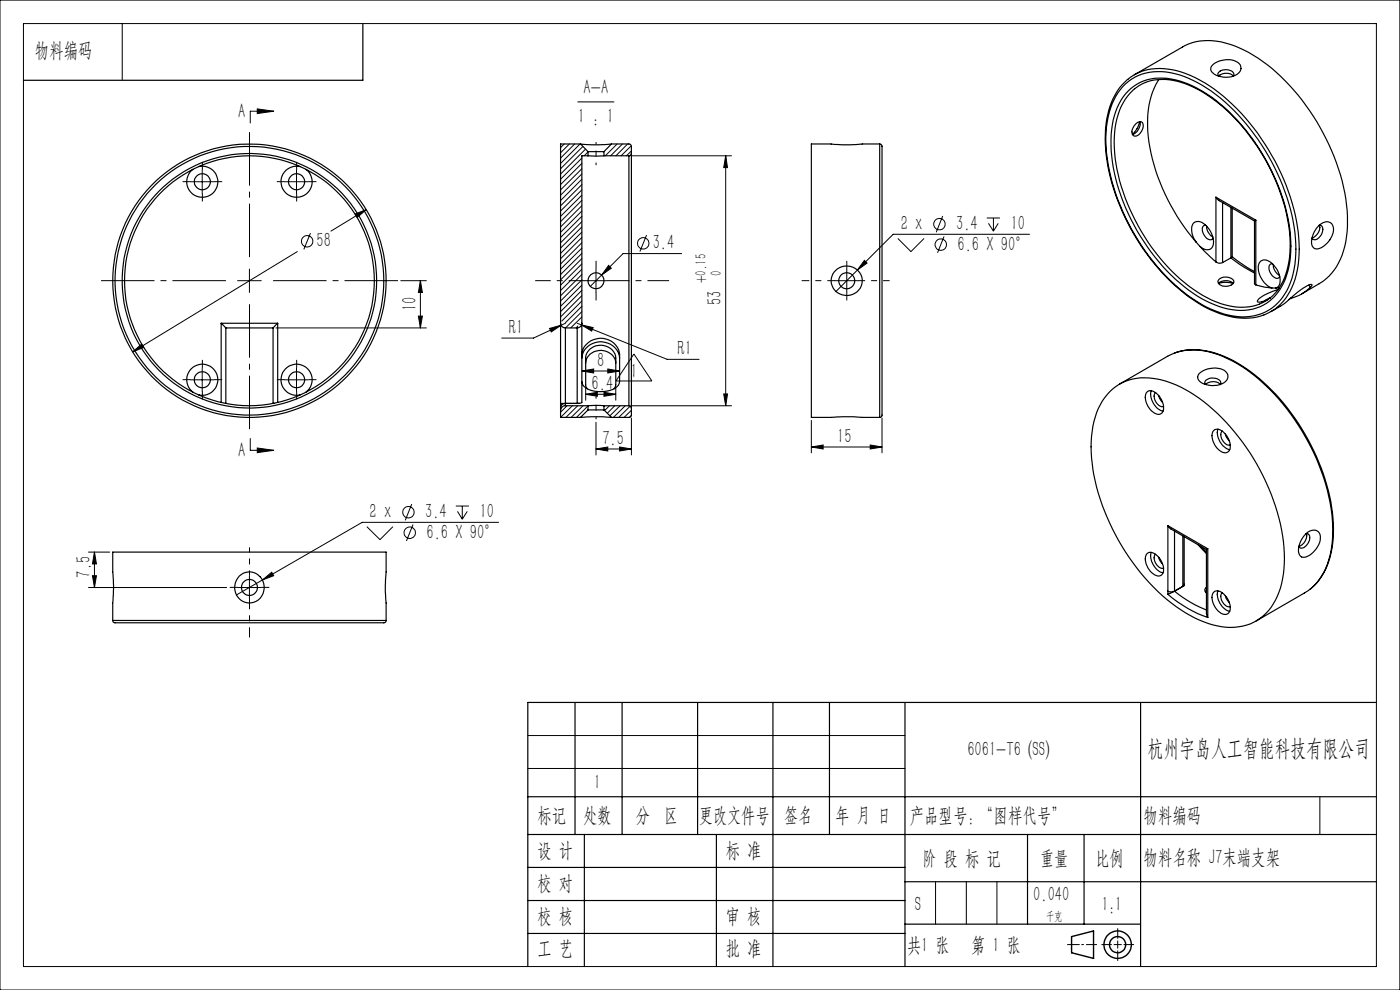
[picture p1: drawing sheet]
<svg xmlns="http://www.w3.org/2000/svg" width="297mm" height="210mm" viewBox="0 0 297 210" stroke-linecap="round" stroke-linejoin="round" font-family="sans-serif">
<g fill="none" stroke="#000" stroke-width=".25">
<path d="M77 5v12h-72M238.2 18.3a10.8 10.8 0 0 1 11-2.7 30.4 30.4 0 0 1 15.2 10.7 44.1 44.1 0 0 1 10.5 26.5 16 16 0 0 1-3.9 11.5 11 11 0 0 1-11.1 2.4 31.4 31.4 0 0 1-15.2-11.2 44.9 44.9 0 0 1-10.1-25.4 17.1 17.1 0 0 1 3.6-11.8zM239.3 16.8a13.9 13.9 0 0 0-4.7 9.5 37.7 37.7 0 0 0 4.7 21 42 42 0 0 0 16.6 18 15.9 15.9 0 0 0 11.5 1.8l.7-.3M239.3 16.8a11.2 11.2 0 0 1 10.4-1.8 29.9 29.9 0 0 1 13.6 9 46.6 46.6 0 0 1 12.2 26.5 19.4 19.4 0 0 1-2.7 12.7 10.4 10.4 0 0 1-4.7 3.6M239.3 19.3a10.5 10.5 0 0 1 11-2.1 28.7 28.7 0 0 1 13 9.2 42.9 42.9 0 0 1 10.5 24.7 16.2 16.2 0 0 1-3.3 11.7 10.2 10.2 0 0 1-10.7 2.6 30.1 30.1 0 0 1-14.9-11 41.7 41.7 0 0 1-9.2-23.7 15.6 15.6 0 0 1 3.6-11.4zM240.6 15.9l10.3-5.9a12.6 12.6 0 0 1 11-.3 34.9 34.9 0 0 1 15.1 12.6 45 45 0 0 1 8.9 23.4 17.6 17.6 0 0 1-3.4 12.3l-1.8 1.6-4.6 2.8M245.9 16.9a18.1 18.1 0 0 0-2.3 12.1 42.6 42.6 0 0 0 10.1 22.3M257.1 13.9a4.7 4.7 0 0 1 5.8-.4 1.52 1.52 0 0 1-.8 2.4 4.7 4.7 0 0 1-5-.6 1.04 1.04 0 0 1 0-1.4zM261.6 16.1a2.28 2.28 0 0 0-3.1 0 .9 .9 0 0 1 .9-1.3 1.78 1.78 0 0 1 2.4 1l-.2 .4M42.1 35.3a3.3 3.3 0 0 1 4.1 3.7 3.3 3.3 0 0 1-5 2.4 3.3 3.3 0 0 1-.3-5.5M63.7 35.3a3.3 3.3 0 0 0-4 3.7 3.3 3.3 0 0 0 4.9 2.4 3.3 3.3 0 0 0 .3-5.5M123.2 30.5a30.1 30.1 0 0 0 6.5 0"/>
<path d="M123.2 30.5l1.5 1.7M123.2 30.5h-4.3v55.9M124.7 32.2h3.4M124.7 33h3.4M124.7 33h-1.3v52.4l-.5 .2M124.7 32.2v.8M128.1 32.2v.8M128.1 33h5.3M129.7 30.5l3.9 .1 .3 .5v1.5M129.7 30.5l-1.6 1.7M133.4 33v53.1M133.9 32.6l-.1 .3-.4 .1"/>
<path d="M133.9 32.6v54M186.6 30.5l.4 .2 .1 .3v57.2l-.2 .3h-.3M186.6 30.5h-3.7a30.8 30.8 0 0 1-6.6 0h-4.2v58l6.6-.1 7.9 .1M186.6 30.5v58M240.3 28.5a5.1 5.1 0 0 0 1.5-2.7 2.35 2.35 0 0 1-1.6 2.7M240.9 26.3a1 1 0 0 1 1.5-.3 2.21 2.21 0 0 1-1.7 2.9 1.1 1.1 0 0 1-.4-1.7zM177 57.7a3.2 3.2 0 0 1 4.7-.6 3.2 3.2 0 0 1 .1 4.8 3.2 3.2 0 0 1-4.3 .1 3.2 3.2 0 0 1-.5-4.3zM253.7 51.3l.9 1M253.7 51.3a3.6 3.6 0 0 1-.4-4 1.83 1.83 0 0 1 2.4 .4 4.7 4.7 0 0 1 1.6 4.5 1.46 1.46 0 0 1-2.4 .3l-.3-.2M254.6 52.3l3.4 3.3M255.8 47.8a.83 .83 0 0 0-.7 1.3 1.84 1.84 0 0 0 2 1.7l.3-.3M256 48a2.55 2.55 0 0 0 1.3 2.2"/>
<path d="M258 55.6l.8 .2 .6-.1M258 41.8l.7 .8 7.4 4.3M258 41.8l8.4 4.9M258 41.8v13.8M258.6 59.2a2.3 2.3 0 0 1 3.1 .3 1.09 1.09 0 0 1-1.2 1.2 1.44 1.44 0 0 1-2.1-1.2zM259.4 43v12.7M261.1 54.7l1.8 1.3 3.2 1.9M261.1 54.7l-1.7 1M261.1 44v10.7M261.4 54.5l3 2.1 1.7 1M261.4 44.2v10.3l-.3 .2M266.1 46.9v13.3l.3 .2"/>
<path d="M266.4 46.7l-.3 .2M266.4 46.7v13.7M269.9 55.9a.87 .87 0 0 0-.7 1.3 1.91 1.91 0 0 0 2 1.8l.3-.3M270.1 56.1a2.65 2.65 0 0 0 1.3 2.3M279.5 48.1a1.93 1.93 0 0 1 3.2-.4 4 4 0 0 1-2 4.6l-.3 .2a1.29 1.29 0 0 1-1.6 .2 1.29 1.29 0 0 1-.6-1.5l.5-1.8zM279.9 47.8a.94 .94 0 0 1 .6 1.4 1.74 1.74 0 0 1-2 1.6l-.2-.3a2.31 2.31 0 0 0 1.6-2.7M46.9 68.6l1 1M46.9 68.6v16.8M46.9 68.6h12M47.9 69.6v16M47.9 69.6h10M57.9 69.6v16"/>
<path d="M58.9 68.6l-1 1M58.9 68.6v16.8M118.9 68.6a1.02 1.02 0 0 0 1 1M119.9 69.6h2.5M119.9 69.6v16M122.4 69.6v16M123.4 75.2a4 4 0 0 1 4.4-3.4 4 4 0 0 1 3.6 4.3v3.5a2.78 2.78 0 0 1-.5 2.4 6.2 6.2 0 0 1-7-.1l-.5-1M123.4 68.6a.96 .96 0 0 1-1 1M123.4 76a4 4 0 0 1 4-3.5 4 4 0 0 1 4 3.5M124.2 77a3.3 3.3 0 0 1 2.4-2.6 3.3 3.3 0 0 1 3.3 .9 2.47 2.47 0 0 1 .7 1.7M249.2 74.9a15.3 15.3 0 0 1 12.2 1.5 41.9 41.9 0 0 1 17.3 19.2 35.8 35.8 0 0 1 3.9 20.7 13.9 13.9 0 0 1-4.5 8.6M254.5 79.2a4.8 4.8 0 0 1 5.5-.4 1.51 1.51 0 0 1 .4 1.6 1.51 1.51 0 0 1-1.2 1 4.6 4.6 0 0 1-5-.8 1.07 1.07 0 0 1 .3-1.4z"/>
<path d="M258.5 60.1l1.6-.2 1.5 .2M261.6 60.1a2.4 2.4 0 0 0-3.1 0M266.4 60.4l1.7 .5 1.7 .2M269.5 63.2a10.3 10.3 0 0 1-9.7 1.5 29.3 29.3 0 0 1-13.8-10 41.4 41.4 0 0 1-9.6-24.5 14.9 14.9 0 0 1 3.9-11 9.9 9.9 0 0 1 10.3-1.7 30.9 30.9 0 0 1 14.5 11.4 41 41 0 0 1 8.6 23.1 14.9 14.9 0 0 1-3.7 10.7l-.6 .5M269.5 63.1l-1.2 .7M269.8 61.1h.9M269.8 61.1a4.8 4.8 0 0 1-2.7-5.1 1.42 1.42 0 0 1 2.3-.5 4.5 4.5 0 0 1 1.9 5.1l-.6 .5M271.1 61.4a8.8 8.8 0 0 0-4.3 2.4v.3h.5l1.8-.6M271.4 61.1h-.7M273.9 63.1l.1 .2M274 63.3l-.3 .1M277.7 60.5l.3 .5"/>
<path d="M278 61l.3-.6a5 5 0 0 0-3.1 1.6l-2.6 2.3-3 1.8M278 61a9.6 9.6 0 0 1-4 2.3M40.9 83.2a3.3 3.3 0 0 1 .3-5.5 3.3 3.3 0 0 1 4.9 2.3 3.3 3.3 0 0 1-4 3.7M57.9 85.6h.1M64.9 83.2a3.3 3.3 0 0 0-.3-5.5 3.3 3.3 0 0 0-4.9 2.3 3.3 3.3 0 0 0 4 3.7M118.9 86.4v.7M118.9 85.6h1M118.9 87.1v1.4h4.3M119.9 85.6v.5M119.9 85.6a.95 .95 0 0 0-1 .8M119.9 86.1a1.02 1.02 0 0 0-1 1M119.9 85.6h.1"/>
<path d="M119.9 86.1h4.8M119.9 85.6h2.5M122.4 85.6h.5M122.4 85.6h.1M123.2 88.5l2.3-.1 4.2 .1M124.6 82.5a1.55 1.55 0 0 1-.4-1.5v-4.2a3.2 3.2 0 0 1 2.2-3.5 3.2 3.2 0 0 1 3.8 1.4 5.9 5.9 0 0 1 .4 3.6v3.3l-.3 .9M124.7 87h3.4M124.7 86.1h3.4M124.7 87l-1.5 1.5M124.7 86.1v.9M128.1 87l1.6 1.5M128.1 86.1v.9"/>
<path d="M128.1 86.1h5.3M133.4 86.1h.3l.2 .5M133.9 86.6v1.4l-.2 .5h-4M235.4 83.1a11.1 11.1 0 0 1 11.2-2.5 31.4 31.4 0 0 1 15.3 11.1 44.6 44.6 0 0 1 10.6 26.8 16.3 16.3 0 0 1-3.9 11.6 11.1 11.1 0 0 1-11.2 2.5 32.1 32.1 0 0 1-15.4-11 47 47 0 0 1-10.4-24.5 19.1 19.1 0 0 1 2.7-12.7zM237.5 81.5l10.2-5.9a12.9 12.9 0 0 1 11.1-.3 35.8 35.8 0 0 1 15.9 13.8 44 44 0 0 1 8.1 23.4 17.4 17.4 0 0 1-3.4 11.1l-1.2 1.1-1.3 1-10.4 6M243.3 83.1a1.71 1.71 0 0 1 2.5 .8 3.2 3.2 0 0 1 .7 3.7 2.01 2.01 0 0 1-2.7-1.1 2.93 2.93 0 0 1-.5-3.4zM244.2 82.9a3.8 3.8 0 0 0 2.5 4.3M245.1 83.3a2.02 2.02 0 0 0 1.7 2.9M245.8 83.9l.3 .8 .5 .6M257.5 91.3a1.5 1.5 0 0 1 2.1 .4 3.3 3.3 0 0 1 1 4.1 1.74 1.74 0 0 1-2.4-.8 3.2 3.2 0 0 1-.7-3.7zM258.4 91a3.8 3.8 0 0 0 2.5 4.4M258.9 81.6a2.33 2.33 0 0 0-3.2 0 .85 .85 0 0 1 .8-1.3 1.89 1.89 0 0 1 2.5 .8l-.2 .5"/>
<path d="M259.3 91.4a2.01 2.01 0 0 0 1.6 3h.1M260 92.1l.1 .5 .7 .9M243.3 117.4a1.56 1.56 0 0 1 2.2 .5 3.3 3.3 0 0 1 1 4 2.01 2.01 0 0 1-2.7-1.1 2.93 2.93 0 0 1-.5-3.4zM244.2 117.2a3.8 3.8 0 0 0 2.5 4.3M245.1 117.6a2.02 2.02 0 0 0 1.7 2.9M245.8 118.2l.3 .8 .5 .7M247.8 111.5l.6 .7 7.5 4.4M247.8 111.5l8.4 4.9M247.8 111.5v14.6M249.2 112.7v12.7M250.9 113.7v10.7M251.2 113.9l-.1 10.3"/>
<path d="M254.2 115.6l1.7 1.8M254.7 115.9l1.2 1.2M255.9 116.6v13.6l.3 .8M256.2 116.4l-.3 .2M256.2 116.4v14.6M277 113.2a1.75 1.75 0 0 1 3 .2 4.6 4.6 0 0 1-3.4 4.8 1.34 1.34 0 0 1-1.1-1.9l.6-1.8zM277.1 113.2h.2a1.1 1.1 0 0 1 .3 1.8 1.67 1.67 0 0 1-1.9 1.2l-.1-.3a2.31 2.31 0 0 0 1.5-2.7zM23.9 131.6l.1 .3 .3 .2h57.2l.3-.2 .1-.3M23.9 131.6v-3.7a30.2 30.2 0 0 0 0-6.6v-4.2h58v4.2a30.8 30.8 0 0 0 0 6.6v3.7M23.9 131.6h58M50.8 122.2a3.2 3.2 0 0 1 4.4 .2 3.2 3.2 0 0 1 0 4.5 3.2 3.2 0 0 1-4.4 .2 3.2 3.2 0 0 1-.4-4.4zM247.8 126.1a25.4 25.4 0 0 0 8.4 4.9"/>
<path d="M247.8 125.4l.4 .1 1-.1M249.2 125.4l-1.4 .7M249.2 125.4h.1M249.2 125.4a25 25 0 0 0 6.7 4M250.9 124.4h.1M250.9 124.4l-1.7 1M251.1 124.2l-.2 .2M255.9 124.6a.68 .68 0 0 0 0 1.2M255.9 125.3l-.2 .2h.2M257.5 125.6a1.71 1.71 0 0 1 2.4 .8 3.2 3.2 0 0 1 .7 3.7 1.74 1.74 0 0 1-2.4-.8 3.2 3.2 0 0 1-.7-3.7zM258.4 125.3a3.8 3.8 0 0 0 2.5 4.4M259.3 125.8a2.02 2.02 0 0 0 1.6 2.9h.1"/>
<path d="M260 126.4l.1 .5 .7 .9M122 149v28M132 149v28M148 149v28M164 149v56M176 149v28M192 149v56M242 149v56M292 149h-180v56M112 169h180M112 177h180M124 177v28"/>
<path d="M152 177v28M218 177v19M230 177v19M112 184h80M112 191h80M112 198h80M192 187h100M192 196h50"/>
<circle cx="42.9" cy="38.6" r="1.7"/>
<circle cx="62.9" cy="38.6" r="1.7"/>
<circle cx="52.9" cy="59.6" r="27"/>
<circle cx="52.9" cy="59.6" r="29"/>
<circle cx="52.9" cy="59.6" r="26.5"/>
<circle cx="52.9" cy="59.6" r="28.5"/>
<circle cx="126.4" cy="59.6" r="1.7"/>
<circle cx="179.6" cy="59.5" r="1.7"/>
<circle cx="42.9" cy="80.5" r="1.71"/>
<circle cx="62.9" cy="80.5" r="1.71"/>
<circle cx="52.9" cy="124.6" r="1.7"/>
</g>
<g fill="none" stroke="#000" stroke-width=".21">
<path d="M0 0h297v210h-297zM5 5h287v200h-287zM25.9 5v12M40.4 38.6h5M42.9 36v5.1M54.6 23.1l3.5 .5-3.5 .5zM58.1 23.6h-5v2.5M60.4 38.6h5M62.9 36v5.1M119.7 30.5l-.8 .8M120.8 30.5l-1.9 1.9M121.9 30.5l-3 3"/>
<path d="M122.6 21.6h7.6M123 30.5l-4.1 4.2M123.4 33.5l-4.5 4.5M123.4 34.7l-4.5 4.4M123.4 35.8l-4.5 4.5M123.4 36.9l-4.5 4.5M123.4 38l-4.5 4.5M123.4 39.1l-4.5 4.6M123.6 31.1l-4.7 4.7M124.2 31.6l-5.3 5.3M124.7 32.2l-.8 .8M130.9 30.5l-2.5 2.5"/>
<path d="M132 30.5l-2.5 2.5M133.1 30.5l-2.4 2.5M133.9 30.9l-2.1 2.1M133.9 32l-1 1M134.1 33h21.1M154 33l.3 2.6h-.8zM154 33v53.1M50.4 59.5h5M52.9 57.1v4.9M63.1 53.4l-34.9 21.2M65.9 49.5l-1.4 3.4M75.3 45.4l2.4-.9-1.9 1.6z"/>
<path d="M77.7 44.5l-7.5 4.5M85 59.5h5.5M89.2 59.5l.4 2.5h-.8zM89.2 59.5v10.1M123.4 40.3l-4.5 4.5M123.4 41.4l-4.5 4.5M123.4 42.5l-4.5 4.5M123.4 43.6l-4.5 4.5M123.4 44.8l-4.5 4.5M123.4 45.9l-4.5 4.5M123.4 47l-4.5 4.5M123.4 48.1l-4.5 4.5"/>
<path d="M123.4 49.2l-4.5 4.6M123.4 50.4l-4.5 4.5M123.4 51.5l-4.5 4.5M123.4 52.6l-4.5 4.5M123.4 53.8l-4.5 4.4M123.4 54.8l-4.5 4.6M123.4 56l-4.5 4.5M123.4 57.1l-4.5 4.5M123.4 58.2l-4.5 4.6M123.4 59.4l-4.5 4.4M123.9 59.5h5M126.4 57.1v4.9"/>
<path d="M129.1 56.3l.6 .6-2.1 1.4zM137.2 49.9l-1.5 3.5M144.6 53.8h-12.4l-7 6.9M177.1 59.5h5M179.6 57.1v4.9M183.4 55.2l.5 .6-2 1.5zM190.5 50.6l2.8 2.8 2.7-2.8M200 45.8l-1.4 3.5M200.3 50.2l-1.4 3.4M209.3 46.2h2.8M209.7 47.4l1 1.6M210.7 46.2v2.8"/>
<path d="M211.8 47.4l-1.1 1.6M218.4 49.7h-28.9l-12.2 12.1M28.2 74.6l1.9-1.6 .4 .7zM42.9 78.1v5M58.5 69.6h32M62.9 78.1v5M88.8 67.1h.8l-.4 2.5zM116.6 69.7l2.4-.7-2.1 1.4zM119.9 68.6l-6.7 3.1h-6.8M122.4 68.6l1 .3M122.6 69.2l-.4 .4M123.4 68.9l2.4 .6-.3 .7z"/>
<path d="M123.4 68.9l18.1 7.3h6.8M123.4 78.7l2.5-.4v.8zM123.4 60.5l-4.5 4.5M123.4 61.6l-4.5 4.5M123.4 62.7l-4.5 4.5M123.4 63.8l-4.2 4.3M123.4 65l-3.5 3.5M123.4 66.1l-3.4 3.5M123.4 67.2l-2.3 2.4M123.4 78.7h8M128.9 78.3l2.5 .4-2.5 .4zM134.5 75.1l3.8 5.7h-7.6z"/>
<path d="M40.4 80.6h5M53.1 93v2.5h5M54.6 95l3.5 .5-3.5 .5zM60.4 80.6h5M120.3 86.1l-1.4 1.3M121.4 86.1l-2.5 2.4M122.6 86.1l-2.5 2.4M123.7 86.1l-2.5 2.4M124.2 83.6l2.5-.4v.9zM124.2 82.2v2.7M124.2 83.6h6.4M124.7 86.1l-2.4 2.4"/>
<path d="M126.4 95.2l2.5-.4v.9zM126.4 89.6v6.9M126.4 95.2h7.5M128.1 83.2l2.5 .4-2.5 .5zM128.2 86.1h-.1M129.3 86.1l-1 1M130.4 86.1l-1.6 1.6M130.6 82.2v2.7M131.4 94.8l2.5 .4-2.5 .5zM131.6 86.1l-2.2 2.1M132.6 86.1l-2.5 2.4M133.7 86.1l-2.4 2.4"/>
<path d="M133.9 88.2l-.4 .3M133.9 87l-1.5 1.5M133.9 88.7v7.8M134.1 86.1h21.1M153.5 83.6h.8l-.3 2.5zM172.1 94.8l2.5-.4v.8zM172.1 89.2v6.9M172.1 94.8h15M184.6 94.4l2.5 .4-2.5 .4zM187.1 88.7v7.4M18.8 117.1h4.5M20 117.1l.5 2.5h-.9z"/>
<path d="M20 117.1v7.5M77.8 111.7l2.8 2.8 2.8-2.8M87.3 106.9l-1.3 3.5M87.6 111.3l-1.4 3.5M96.7 107.3h2.8M97 108.5l1.1 1.6M98.1 107.3v2.8M99.1 108.5l-1 1.6M105.8 110.8h-29l-21.1 12.2M18.8 124.6h29.3M19.6 122.1h.9l-.5 2.5zM50.4 124.6h5"/>
<path d="M52.9 122.1v5M55.7 123l1.9-1.6 .5 .7zM55.7 123l-5.6 3.2M112 156h80M112 163h80M280 169v8M198.5 187v9M205 187v9M211.5 187v9"/>
<circle cx="65.1" cy="51.2" r="1.21"/>
<circle cx="136.5" cy="51.6" r="1.21"/>
<circle cx="199.3" cy="47.5" r="1.22"/>
<circle cx="199.6" cy="51.9" r="1.22"/>
<circle cx="86.7" cy="108.6" r="1.22"/>
<circle cx="86.9" cy="113" r="1.2"/>
</g>
<g fill="none" stroke="#000" stroke-width=".3">
<path d="M227.3 198.7l4.7-1.2v5.8l-4.7-1.2z"/>
<circle cx="237.1" cy="200.4" r="1.71"/>
<circle cx="237.1" cy="200.4" r="2.91"/>
</g>
<path d="M47.9 59.5h-26.5M52.9 54.5v-26.5M57.9 59.5h26.5M52.9 64.5v26.5" fill="none" stroke="#000" stroke-width=".21" stroke-dasharray="30.5 1.3 1.3 1.3" stroke-dashoffset="19.1" stroke-linecap="butt"/>
<g fill="none" stroke="#000" stroke-width=".21" stroke-dasharray="30.5 1.3 1.3 1.3" stroke-linecap="butt">
<path d="M40.4 38.5h-1.7M42.9 36v-1.7M45.4 38.5h1.7M60.4 38.5h-1.7M62.9 36v-1.7M65.4 38.5h1.7M42.9 41v1.7M62.9 41v1.7M126.5 57v-1.7M179.6 57v-1.7M42.9 78v-1.7M62.9 78v-1.7"/>
<path d="M126.5 62v1.7M179.6 62v1.7M40.4 80.5h-1.7M42.9 83v1.7M45.4 80.5h1.7M60.4 80.5h-1.7M62.9 83v1.7M65.4 80.5h1.7M50.4 124.6h-1.7M55.4 124.6h1.7"/>
</g>
<path d="M177.1 59.5h-7" fill="none" stroke="#000" stroke-width=".21" stroke-dasharray="30.5 1.3 1.3 1.3" stroke-dashoffset="28.8" stroke-linecap="butt"/>
<path d="M182.1 59.5h6.6" fill="none" stroke="#000" stroke-width=".21" stroke-dasharray="30.5 1.3 1.3 1.3" stroke-dashoffset="29.1" stroke-linecap="butt"/>
<path d="M52.9 122.1v-6" fill="none" stroke="#000" stroke-width=".21" stroke-dasharray="30.5 1.3 1.3 1.3" stroke-dashoffset="29.4" stroke-linecap="butt"/>
<path d="M52.9 127.1v8.1" fill="none" stroke="#000" stroke-width=".21" stroke-dasharray="30.5 1.3 1.3 1.3" stroke-dashoffset="28.3" stroke-linecap="butt"/>
<path d="M126.5 35v-4.9M126.5 88.9v-4.9" fill="none" stroke="#000" stroke-width=".21" stroke-dasharray="30.5 1.3 1.3 1.3" stroke-dashoffset="29.9" stroke-linecap="butt"/>
<path d="M124 59.5h-10.5" fill="none" stroke="#000" stroke-width=".21" stroke-dasharray="30.5 1.3 1.3 1.3" stroke-dashoffset="27.2" stroke-linecap="butt"/>
<path d="M129 59.5h12.9" fill="none" stroke="#000" stroke-width=".21" stroke-dasharray="30.5 1.3 1.3 1.3" stroke-dashoffset="25.9" stroke-linecap="butt"/>
<path d="M237.1 199.1v-2.2M237.1 199.5v1.7M226.4 200.4h2.6M229.4 200.4h.5M230.4 200.4h2.3M233.7 200.4h2.2M236.3 200.4h1.7M237.1 201.6v2.2M238.4 200.4h2.2" fill="none" stroke="#000" stroke-width=".21" stroke-dasharray="6.3 1.3 1.3 1.3" stroke-linecap="butt"/>
<g fill="#000">
<path d="M54.6 23.1l3.5 .5-3.5 .5zM54.6 95l3.5 .5-3.5 .5z"/>
<path d="M154 33l.3 2.6h-.8zM153.5 83.6h.8l-.3 2.5z"/>
<path d="M89.2 59.5l.4 2.5h-.8zM88.8 67.1h.8l-.4 2.5z"/>
<path d="M28.2 74.6l2.3-.9-.4-.7zM75.3 45.4l.5 .7 1.9-1.6zM116.6 69.7l.3 .7 2.1-1.4zM123.4 68.9l2.1 1.3 .3-.7zM129.1 56.3l-1.5 2 2.1-1.4zM123.4 78.7l2.5-.4v.8zM128.9 78.3l2.5 .4-2.5 .4zM124.2 83.6l2.5-.4v.9zM128.1 83.2l2.5 .4-2.5 .5zM183.4 55.2l-1.5 2.1 2-1.5zM172.1 94.8l2.5-.4v.8zM184.6 94.4l2.5 .4-2.5 .4zM55.7 123l2.4-.9-.5-.7z"/>
<path d="M131.4 94.8l2.5 .4-2.5 .5zM126.4 95.2l2.5-.4v.9z"/>
<path d="M19.6 122.1h.9l-.5 2.5zM20 117.1l.5 2.5h-.9z"/>
</g>
<text font-size="4.9" x="243.4" y="160.4">杭州宇岛人工智能科技有限公司</text>
<g font-size="4.4">
<text x="7.4" y="12.1">物料编码</text>
<text x="123.8" y="19.9">A-A</text>
<text x="50.5" y="25">A</text>
<text x="122.6" y="26.1">1 : 1</text>
<text x="67.2" y="52.5">58</text>
<text x="138.5" y="52.9">3.4</text>
<text x="191.1" y="48.8">2 x</text>
<text x="202.8" y="48.8">3.4</text>
<text x="203.1" y="53.2">6.6 X 90°</text>
<text x="214.4" y="48.8">10</text>
<text x="153.1" y="64.7" transform="rotate(-90 153.1 64.7)">53</text>
<text x="88.3" y="66" transform="rotate(-90 88.3 66)">10</text>
<text x="108" y="70.8">R1</text>
<text x="126.7" y="77.8">8</text>
<text x="143.7" y="75.3">R1</text>
<text x="125.5" y="82.8">6.4</text>
<text x="133.7" y="80.3">1</text>
<text x="127.8" y="94.4">7.5</text>
<text x="177.6" y="93.9">15</text>
<text x="50.5" y="97">A</text>
<text x="78.4" y="109.9">2 x</text>
<text x="90.2" y="109.9">3.4</text>
<text x="101.8" y="109.9">10</text>
<text x="90.5" y="114.3">6.6 X 90°</text>
<text x="19.2" y="122.5" transform="rotate(-90 19.2 122.5)">7.5</text>
<text x="205.2" y="160.4">6061-T6 (SS)</text>
<text x="126" y="167.5">1</text>
<text x="114" y="174.3">标记</text>
<text x="123.7" y="174.3">处数</text>
<text x="134.9" y="174.3">分 区</text>
<text x="148.3" y="174.3">更改文件号</text>
<text x="166.4" y="174.3">签名</text>
<text x="177.3" y="174.3">年 月 日</text>
<text x="193" y="174.3">产品型号：“图样代号”</text>
<text x="242.6" y="174.3">物料编码</text>
<text x="114" y="181.7">设 计</text>
<text x="154" y="181.7">标 准</text>
<text x="195.7" y="183.4">阶 段 标 记</text>
<text x="220.7" y="183.4">重量</text>
<text x="232.4" y="183.4">比例</text>
<text x="242.6" y="183.4">物料名称 J7末端支架</text>
<text x="114" y="188.9">校 对</text>
<text x="219.2" y="191.2">0.040</text>
<text x="114" y="195.7">校 核</text>
<text x="154" y="195.7">审 核</text>
<text x="194.1" y="193.2">S</text>
<text x="233.7" y="193.2">1:1</text>
<text x="114" y="202.6">工 艺</text>
<text x="154" y="202.6">批 准</text>
<text x="192.4" y="201.9">共 张</text>
<text x="195.4" y="201.9">1</text>
<text x="206" y="201.9">第 1 张</text>
</g>
<g font-size="3.3">
<text x="153.1" y="58.5" transform="rotate(-90 153.1 58.5)">0</text>
<text x="149.8" y="60.1" transform="rotate(-90 149.8 60.1)">+0.15</text>
</g>
<text font-size="2.5" x="221.9" y="195.2">千克</text>
</svg>
